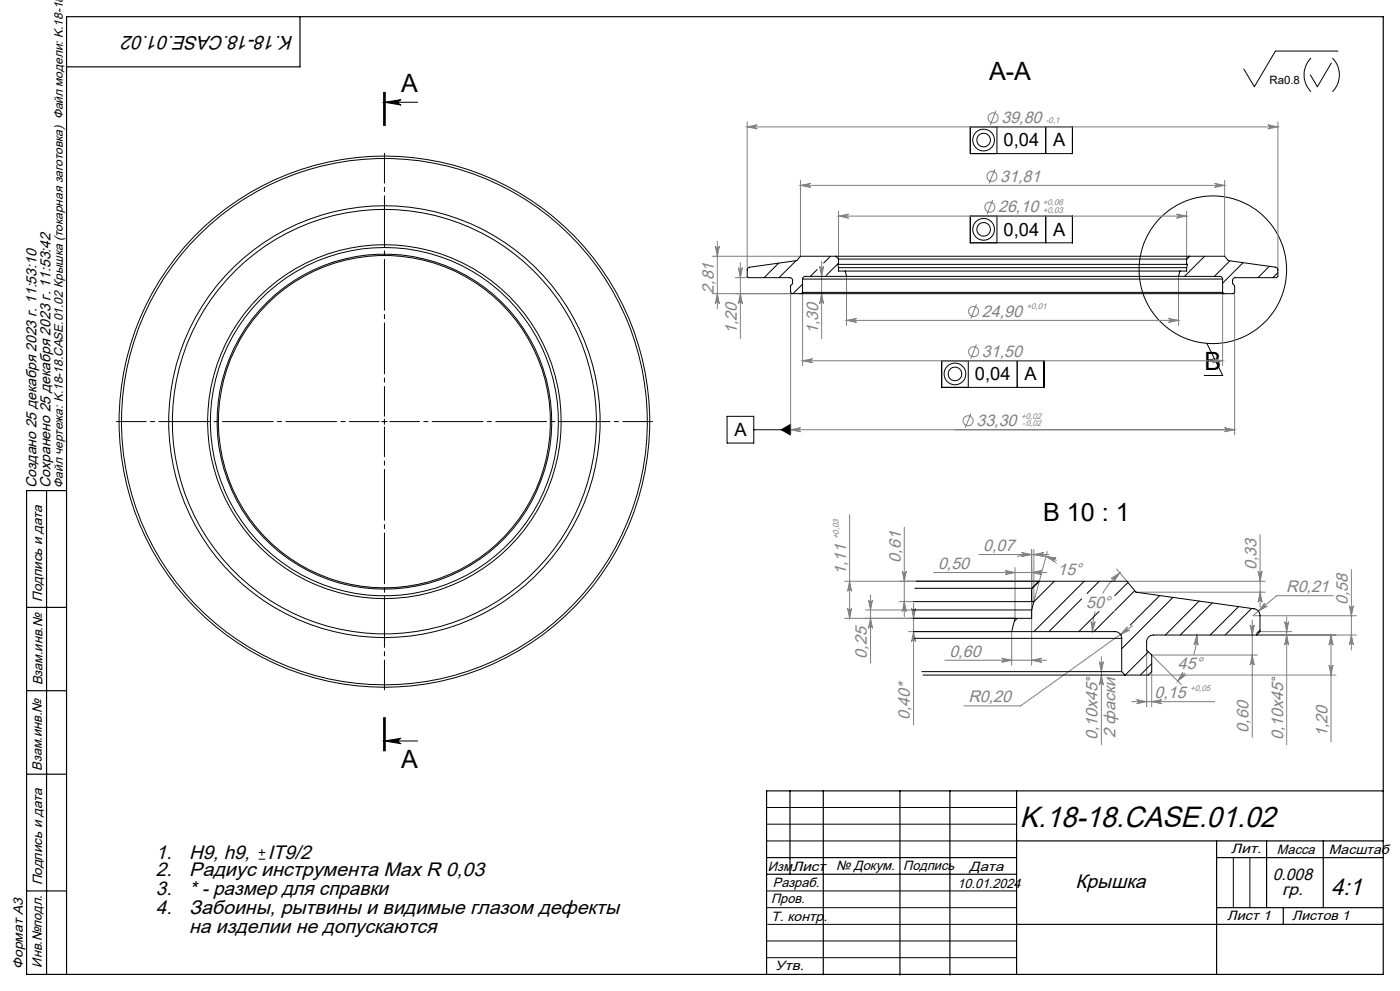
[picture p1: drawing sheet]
<svg xmlns="http://www.w3.org/2000/svg" width="420mm" height="297mm" viewBox="0 0 420 297" stroke-linecap="round" stroke-linejoin="round" font-family="sans-serif">
<g fill="none" stroke="#808080" stroke-width=".3">
<path d="M224.2 38l3-.6a.6 .6 0 0 0-.6 .6 .6 .6 0 0 0 .6 .6zM224.2 36.5v44.4M224.2 38h159.2M298.8 33.2l-1.7 4.3M380.4 37.4l3 .6-3 .6a.6 .6 0 0 0 .5-.6 .6 .6 0 0 0-.5-.6zM383.4 36.5v44.4M240.1 55.6l3.1-.6a.6 .6 0 0 0-.6 .6 .6 .6 0 0 0 .6 .6zM240.1 54v22.8h-26.4M240.1 55.6h127.3M297.8 59.9l-1.7 4.3M298.4 50.7l-1.7 4.3M364.4 55l3 .6-3 .6a.6 .6 0 0 0 .6-.6 .6 .6 0 0 0-.6-.6z"/>
<path d="M367.4 54v22.8M214.6 73.8a.6 .6 0 0 0 .6 .6 .6 .6 0 0 0 .6-.6l-.6 3zM215.2 72.3v20.2M222.1 78.7v22.8M245.9 79.8a.6 .6 0 0 0 .6 .6 .6 .6 0 0 0 .6-.6l-.6 3zM246.5 78.3v23.2M251.6 64.8l3-.6a.6 .6 0 0 0-.6 .6 .6 .6 0 0 0 .6 .6zM251.6 63.3v14.3M251.6 64.8h104.4M353 64.2l3 .6-3 .6a.6 .6 0 0 0 .5-.6 .6 .6 0 0 0-.5-.6zM356 63.3v14.3M213.7 88h23.9"/>
<path d="M215.2 88l.6 3a.6 .6 0 0 0-.6-.5 .6 .6 0 0 0-.6 .5zM220.6 83.2h4M221.5 80.2a.6 .6 0 0 0 .6 .6 .6 .6 0 0 0 .6-.6l-.6 3zM222.1 88l.6 3a.6 .6 0 0 0-.6-.5 .6 .6 0 0 0-.6 .5zM237.2 87.6v42.7M240.8 87.6v22M246.5 88l.6 3a.6 .6 0 0 0-.6-.5 .6 .6 0 0 0-.6 .5zM254 96l3-.6a.6 .6 0 0 0-.6 .6 .6 .6 0 0 0 .6 .6zM254 82.8v14.7M254 96h99.6M292.9 91.2l-1.7 4.3M350.6 95.4l3 .6-3 .6a.6 .6 0 0 0 .5-.6 .6 .6 0 0 0-.5-.6z"/>
<path d="M353.6 82.8v14.7M366.8 87.6v22M370.4 87.6v42.7M240.8 108.1l3-.6a.6 .6 0 0 0-.6 .6 .6 .6 0 0 0 .6 .6zM240.8 108.1h126M292.9 103.3l-1.7 4.3M363.8 107.5l3 .6-3 .6a.6 .6 0 0 0 .6-.6 .6 .6 0 0 0-.6-.6zM237.2 128.8l3-.6a.6 .6 0 0 0-.6 .6 .6 .6 0 0 0 .6 .6zM237.2 128.8h133.2M291.3 124l-1.7 4.2M367.4 128.2l3 .6-3 .6a.6 .6 0 0 0 .6-.6 .6 .6 0 0 0-.6-.6zM254.9 154.3v31"/>
<path d="M271.3 158v26.8M254.9 174.2l.6 3a.6 .6 0 0 0-.6-.6 .6 .6 0 0 0-.6 .6zM260.6 179.8a.6 .6 0 0 0 .6 .6 .6 .6 0 0 0 .6-.6l-.6 3zM261.2 178.3v20.4M270.7 171.2a.6 .6 0 0 0 .6 .6 .6 .6 0 0 0 .6-.6l-.6 3zM280 171.6h34M293.6 166.2h21.1M301.5 171l3 .6-3 .6a.6 .6 0 0 0 .6-.6 .6 .6 0 0 0-.6-.6zM304.5 170.1v15.2h-51.1M305.1 166.8a16.5 16.5 0 0 1 11.9 1.2M306.5 165.6l3 .6-3 .6a.6 .6 0 0 0 .6-.6 .6 .6 0 0 0-.6-.6zM309.5 171.6l3-.6a.6 .6 0 0 0-.6 .6 .6 .6 0 0 0 .6 .6z"/>
<path d="M309.5 164.7v34.7M310.2 166.2l3-.6a.6 .6 0 0 0-.6 .6 .6 .6 0 0 0 .6 .6zM310.2 164.7v15.6l4-15M311.6 174.2h-58.2M313.8 166.8l3 .4a.6 .6 0 0 0-.7 .4 .6 .6 0 0 0 .3 .8zM333.4 173.4l2.6-1.7-1.8 2.5a.59 .59 0 0 0 0-.8 .59 .59 0 0 0-.8 0zM335 170.6l3.1 3.6h41.5M336 171.7l-3.2 3.1-2 3.1M340.8 177.5h38.8M377.4 171.2a.6 .6 0 0 0 .6 .6 .6 .6 0 0 0 .6-.6l-.6 3zM378 160.2v21.8M378 177.5l.6 3a.6 .6 0 0 0-.6-.6 .6 .6 0 0 0-.6 .6z"/>
<path d="M400 178.5h-17l-7.1 6h31M405.4 170.7v24.1M254.3 182.3a.6 .6 0 0 0 .6 .6 .6 .6 0 0 0 .6-.6l-.6 3zM259.6 182.8h14.3M261.2 185.3l.6 3a.6 .6 0 0 0-.6-.6 .6 .6 0 0 0-.6 .6zM269.8 180.3h4.2M271.3 180.3l.6 3a.6 .6 0 0 0-.6-.6 .6 .6 0 0 0-.6 .6zM272.6 189.3h30.9v10.1M273.5 182.3a.6 .6 0 0 0 .6 .6 .6 .6 0 0 0 .6-.6l-.6 3zM274.1 189.3l.6 3a.6 .6 0 0 0-.6-.6 .6 .6 0 0 0-.6 .6zM274.1 180.8v36.5M283.5 197.9h30.5"/>
<path d="M300.5 197.3l3 .6-3 .6a.6 .6 0 0 0 .6-.6 .6 .6 0 0 0-.6-.6zM309.5 197.9l3-.6a.6 .6 0 0 0-.6 .6 .6 .6 0 0 0 .6 .6zM327.3 186.3a.6 .6 0 0 0 .6 .6 .6 .6 0 0 0 .6-.6l-.8 3zM328.5 183.3l-.5 2.6-.3 3.4M329.8 198.3a.6 .6 0 0 0 .6 .6 .6 .6 0 0 0 .6-.6l-.6 3zM330.4 196.8v26.4M338.2 187.9a.59 .59 0 0 0-.1 .8 .59 .59 0 0 0 .8 .2l-2.8 1.2zM339.8 187.5l-33.6 24.1h-17M344 194.8v17M359.1 190.3l.3 3.1a.6 .6 0 0 0-.5-.7 .6 .6 0 0 0-.7 .5zM359.1 190.3l-.5 4-.5 2M375.1 187.3a.6 .6 0 0 0 .6 .6 .6 .6 0 0 0 .6-.6l-.6 3z"/>
<path d="M375.7 196.3l.6 3a.6 .6 0 0 0-.6-.6 .6 .6 0 0 0-.6 .6zM375.7 185.8v35.1M377 190.3h29.9M377.2 196.3h-31.7l8.9 8.9M378 189.3h9.5M379.4 180.8a.6 .6 0 0 0 0 .8 .6 .6 0 0 0 .8 .1l-2.7 1.5zM385.4 186.3a.6 .6 0 0 0 .6 .6 .6 .6 0 0 0 .6-.6l-.6 3zM386 190.3l.6 3a.6 .6 0 0 0-.6-.6 .6 .6 0 0 0-.6 .6zM386 184.8v38.4M398.7 199.3a.6 .6 0 0 0 .6 .6 .6 .6 0 0 0 .6-.6l-.6 3zM399.3 190.3l.6 3a.6 .6 0 0 0-.6-.6 .6 .6 0 0 0-.6 .6zM399.3 190.3v32"/>
<path d="M404.8 181.5a.6 .6 0 0 0 .6 .6 .6 .6 0 0 0 .6-.6l-.6 3zM405.4 190.3l.6 3a.6 .6 0 0 0-.6-.6 .6 .6 0 0 0-.6 .6zM330.4 202.3l.6 3a.6 .6 0 0 0-.6-.6 .6 .6 0 0 0-.6 .6zM339.5 210.3h24.9M341 209.7l3 .6-3 .6a.6 .6 0 0 0 .6-.6 .6 .6 0 0 0-.6-.6zM344.5 202.3h56.3M345.5 210.3l3-.6a.6 .6 0 0 0-.6 .6 .6 .6 0 0 0 .6 .6zM345.5 201.3v10.5M354.8 201.5a.6 .6 0 0 0 .1 .8 .6 .6 0 0 0 .8-.1l-2.4 1.9zM355.4 201.6l-2.1 2.5"/>
<circle cx="297.9" cy="35.3" r="1.51"/>
<circle cx="297.6" cy="52.9" r="1.5"/>
<circle cx="296.9" cy="62.1" r="1.51"/>
<circle cx="292.1" cy="93.3" r="1.51"/>
<circle cx="292.1" cy="105.4" r="1.51"/>
<circle cx="290.4" cy="126.1" r="1.5"/>
<circle cx="326.4" cy="203.4" r=".43"/>
<circle cx="382" cy="203.4" r=".43"/>
</g>
<g fill="none" stroke="#000" stroke-width=".3">
<path d="M393.3 17.4a7.1 7.1 0 0 0 0 10.1M399.4 18.9l-4.2 7.1-2.1-3.6M399.7 17.4a7.1 7.1 0 0 1 0 10.1M401.4 15.3h-18.8l-6.3 10.7-3.2-5.3M115.1 27.6v10M115.3 30.7l5-.8a.79 .79 0 0 0-.8 .8 .79 .79 0 0 0 .8 .8zM115.3 30.7h10M115.3 27.6v10M115.6 27.6v10M291.1 38h30.6v8h-30.6zM299.1 38v8M313.7 38v8"/>
<path d="M291.1 64.8h30.6v8h-30.6zM299.1 64.8v8M313.7 64.8v8M282.5 108.1h30.7v8h-30.7zM290.5 108.1v8M305.2 108.1v8M362.1 102.9l4.7 9.6h-5.5M114.5 126.4h1.6M115.3 125.6v1.6M218.1 124.8h8v8h-8zM226.1 128.8h11.1M234.4 128.8l2.8-1.6v3.2z"/>
<path d="M115.1 215.1v10M115.3 215.1v10M115.6 215.1v10zM115.3 222.1l5-.8a.81 .81 0 0 0-.8 .8 .81 .81 0 0 0 .8 .8zM115.3 222.1h10M77.6 257.5h2M77.6 255.5h2M78.6 254.5v2M230 242h75M230 247h75M230 252h75M370 257v15"/>
<path d="M375 257v15M230 267h75M230 272h75M230.3 277h74.7M230 287h75M230 282h75"/>
<circle cx="295.1" cy="42" r="2.03"/>
<circle cx="295.1" cy="42" r="3.3"/>
<circle cx="295.1" cy="68.7" r="3.3"/>
<circle cx="295.1" cy="68.7" r="2.02"/>
<circle cx="363.8" cy="80.8" r="22.1"/>
<circle cx="286.5" cy="112.1" r="3.2"/>
<circle cx="286.5" cy="112.1" r="2.04"/>
</g>
<path d="M113.7 126.4h-78.8M115.3 124.8v-78.8M115.3 128v78.8M116.9 126.4h78.8" fill="none" stroke="#000" stroke-width=".3" stroke-dasharray="15.2 1.3 1.3 1.3" stroke-dashoffset="6.3"/>
<g fill="none" stroke="#000" stroke-width=".35">
<path d="M90 5v15h-70M14 147v145M20 147h-12v145h407v-287h-395v287M8 182h12M8 207h12M8 232h12M237 237v25M247 237v55.1M270 237v55.2M285 237v55.2M305 237v55M415 237h-185v55"/>
<path d="M230 257h75M305 252h110M365 257h50M365 252v40M380 252v20M397 252v20M8 267h12M230 262h75M305 277h110M365 272h50M385 272v5"/>
</g>
<g fill="#000">
<path d="M234.4 128.8l2.8-1.6v3.2z"/>
<path d="M115.3 30.7l5-.8a.79 .79 0 0 0-.8 .8 .79 .79 0 0 0 .8 .8zM115.3 222.1l5-.8a.81 .81 0 0 0-.8 .8 .81 .81 0 0 0 .8 .8z"/>
</g>
<g fill="#808080">
<path d="M345.5 210.3l3-.6a.6 .6 0 0 0-.6 .6 .6 .6 0 0 0 .6 .6zM341 209.7l3 .6-3 .6a.6 .6 0 0 0 .6-.6 .6 .6 0 0 0-.6-.6z"/>
<path d="M224.2 38l3-.6a.6 .6 0 0 0-.6 .6 .6 .6 0 0 0 .6 .6zM380.4 37.4l3 .6-3 .6a.6 .6 0 0 0 .5-.6 .6 .6 0 0 0-.5-.6zM251.6 64.8l3-.6a.6 .6 0 0 0-.6 .6 .6 .6 0 0 0 .6 .6zM353 64.2l3 .6-3 .6a.6 .6 0 0 0 .5-.6 .6 .6 0 0 0-.5-.6zM240.8 108.1l3-.6a.6 .6 0 0 0-.6 .6 .6 .6 0 0 0 .6 .6zM363.8 107.5l3 .6-3 .6a.6 .6 0 0 0 .6-.6 .6 .6 0 0 0-.6-.6zM306.5 165.6l3 .6-3 .6a.6 .6 0 0 0 .6-.6 .6 .6 0 0 0-.6-.6zM310.2 166.2l3-.6a.6 .6 0 0 0-.6 .6 .6 .6 0 0 0 .6 .6zM313.8 166.8l3 .4a.6 .6 0 0 0-.7 .4 .6 .6 0 0 0 .3 .8zM333.4 173.4l2.6-1.7-1.8 2.5a.59 .59 0 0 0 0-.8 .59 .59 0 0 0-.8 0zM327.3 186.3a.6 .6 0 0 0 .6 .6 .6 .6 0 0 0 .6-.6l-.8 3zM338.2 187.9l-2.1 2.2 2.8-1.2a.59 .59 0 0 1-.8-.2 .59 .59 0 0 1 .1-.8zM354.8 201.5a.6 .6 0 0 0 .1 .8 .6 .6 0 0 0 .8-.1l-2.4 1.9zM359.1 190.3l.3 3.1a.6 .6 0 0 0-.5-.7 .6 .6 0 0 0-.7 .5zM379.4 180.8l-1.9 2.4 2.7-1.5a.6 .6 0 0 1-.9-.1 .6 .6 0 0 1 .1-.8z"/>
<path d="M300.5 197.3l3 .6-3 .6a.6 .6 0 0 0 .6-.6 .6 .6 0 0 0-.6-.6zM309.5 197.9l3-.6a.6 .6 0 0 0-.6 .6 .6 .6 0 0 0 .6 .6z"/>
<path d="M309.5 171.6l3-.6a.6 .6 0 0 0-.6 .6 .6 .6 0 0 0 .6 .6zM301.5 171l3 .6-3 .6a.6 .6 0 0 0 .6-.6 .6 .6 0 0 0-.6-.6z"/>
<path d="M254.3 182.3a.6 .6 0 0 0 .6 .6 .6 .6 0 0 0 .6-.6l-.6 3zM254.9 174.2l.6 3a.6 .6 0 0 0-.6-.6 .6 .6 0 0 0-.6 .6z"/>
<path d="M274.1 189.3l.6 3a.6 .6 0 0 0-.6-.6 .6 .6 0 0 0-.6 .6zM273.5 182.3a.6 .6 0 0 0 .6 .6 .6 .6 0 0 0 .6-.6l-.6 3z"/>
<path d="M246.5 88l.6 3a.6 .6 0 0 0-.6-.5 .6 .6 0 0 0-.6 .5zM245.9 79.8a.6 .6 0 0 0 .6 .6 .6 .6 0 0 0 .6-.6l-.6 3zM271.3 180.3l.6 3a.6 .6 0 0 0-.6-.6 .6 .6 0 0 0-.6 .6zM270.7 171.2a.6 .6 0 0 0 .6 .6 .6 .6 0 0 0 .6-.6l-.6 3zM261.2 185.3l.6 3a.6 .6 0 0 0-.6-.6 .6 .6 0 0 0-.6 .6zM260.6 179.8a.6 .6 0 0 0 .6 .6 .6 .6 0 0 0 .6-.6l-.6 3zM386 190.3l.6 3a.6 .6 0 0 0-.6-.6 .6 .6 0 0 0-.6 .6zM385.4 186.3a.6 .6 0 0 0 .6 .6 .6 .6 0 0 0 .6-.6l-.6 3z"/>
<path d="M375.7 196.3l.6 3a.6 .6 0 0 0-.6-.6 .6 .6 0 0 0-.6 .6zM375.1 187.3a.6 .6 0 0 0 .6 .6 .6 .6 0 0 0 .6-.6l-.6 3zM405.4 190.3l.6 3a.6 .6 0 0 0-.6-.6 .6 .6 0 0 0-.6 .6zM404.8 181.5a.6 .6 0 0 0 .6 .6 .6 .6 0 0 0 .6-.6l-.6 3zM398.7 199.3a.6 .6 0 0 0 .6 .6 .6 .6 0 0 0 .6-.6l-.6 3zM399.3 190.3l.6 3a.6 .6 0 0 0-.6-.6 .6 .6 0 0 0-.6 .6z"/>
<path d="M377.4 171.2a.6 .6 0 0 0 .6 .6 .6 .6 0 0 0 .6-.6l-.6 3zM378 177.5l.6 3a.6 .6 0 0 0-.6-.6 .6 .6 0 0 0-.6 .6z"/>
<path d="M221.5 80.2a.6 .6 0 0 0 .6 .6 .6 .6 0 0 0 .6-.6l-.6 3zM222.1 88l.6 3a.6 .6 0 0 0-.6-.5 .6 .6 0 0 0-.6 .5zM329.8 198.3a.6 .6 0 0 0 .6 .6 .6 .6 0 0 0 .6-.6l-.6 3zM330.4 202.3l.6 3a.6 .6 0 0 0-.6-.6 .6 .6 0 0 0-.6 .6z"/>
<path d="M214.6 73.8a.6 .6 0 0 0 .6 .6 .6 .6 0 0 0 .6-.6l-.6 3zM215.2 88l.6 3a.6 .6 0 0 0-.6-.5 .6 .6 0 0 0-.6 .5z"/>
<path d="M240.1 55.6l3.1-.6a.6 .6 0 0 0-.6 .6 .6 .6 0 0 0 .6 .6zM364.4 55l3 .6-3 .6a.6 .6 0 0 0 .6-.6 .6 .6 0 0 0-.6-.6zM254 96l3-.6a.6 .6 0 0 0-.6 .6 .6 .6 0 0 0 .6 .6zM350.6 95.4l3 .6-3 .6a.6 .6 0 0 0 .5-.6 .6 .6 0 0 0-.5-.6zM237.2 128.8l3-.6a.6 .6 0 0 0-.6 .6 .6 .6 0 0 0 .6 .6zM367.4 128.2l3 .6-3 .6a.6 .6 0 0 0 .6-.6 .6 .6 0 0 0-.6-.6z"/>
</g>
<g fill="none" stroke="#000" stroke-width=".3">
<path d="M233.6 78.9l-4.4 4.3M238.8 78.1l-5.1 5.1M249.1 76.8l-2 2M250.7 76.8h-10.6l-1.1 1.3-14.1 2-.5 .3-.2 .5v1.9l.4 .4h12.4l.7 .5a1.8 1.8 0 0 1-.5 1.9v2l.4 .4h2.8M250.7 76.8h106.1M250.7 76.8l.9 .8M251.6 78.8l-3.8 3.8M251.6 77.6h104.4M251.6 79.2h104.4M251.6 77.6v1.6M251.6 79.2h-.3l.3 1M356 79.2h.2l-.2 1"/>
<path d="M356 77.6v1.6M356.8 76.8h10.6l1.1 1.3 14.2 2 .7 .7v2l-.4 .4h-12.4a.78 .78 0 0 0-.8 .8v1l.6 .6v2l-.4 .4h-2.8M356.8 76.8l-.8 .8M356.9 76.8l-.9 .9M361.4 76.8l-6 6M369 78.2l-4.7 4.6M372.9 78.7l-6.1 6.2M380.8 79.8l-3.4 3.4M240.4 88h126.8M240.8 85.2l-2.9 2.8M240.8 87.6h126M240.8 83.6h126"/>
<path d="M240.8 83.6v4M240.8 87.6l-.4 .4M245.1 80.8l-2 2M251.6 80.2h104.4M251.6 80.2v1h2M253.6 81.2h100.4M253.6 81.2l.4 1.6M254 82.8h-12.6l-.5 .4-.1 .4M254 82.8h99.6M353.6 82.8h12.5l.5 .4 .2 .4M354 81.2l-.4 1.6M356 80.2v1h-2"/>
<path d="M366.8 87.6l.4 .4M366.8 83.6v4M383.4 81.7l-1.5 1.5M274.5 176.3h35M274.8 174.2h36.8M309.5 176.3v4M311.6 174.2h26.5l2.7 3.3 35.4 5a2.14 2.14 0 0 1 1.8 2v4.8l-1 1h-31a1.99 1.99 0 0 0-2 2v2.5l1.5 1.5v5l-1 1h-7M311.6 174.2l-2.1 2.1M311.8 174.2l-2.3 2.3M316.3 174.2l-6.1 6.1M324.5 179.5l-9.8 9.8M325.3 174.2l-15.1 15.1"/>
<path d="M329.8 174.2l-3.7 3.7M338.4 174.6l-4 3.9M340.4 177l-6 6M347.9 178.5l-8.8 8.9M351.9 179l-15.4 15.4M273.9 185.3h30.6M273.9 182.8h35.6M274 180.3h35.5M274.1 189.3h29.4M274.3 191.3h62.2M303.5 189.3h31a2.05 2.05 0 0 1 2 2M304.5 185.3l-1 4"/>
<path d="M305.2 185.3l-.9 .9M309.5 182.8v2.5h-5M309.5 180.3h.7M310.2 180.3l-.7 2.5M329.7 183.3l-6.1 6M334.2 183.3l-6 6M336.2 190.2h.1M336.5 191.3v10M344.6 195.3l-7 7M345.5 198.9l-3.4 3.4M359.8 180.1l-10.2 10.2M363.7 180.7l-9.6 9.6"/>
<path d="M371.6 181.8l-8.6 8.5M375.5 182.3l-7.9 8M378 188.8l-1 1M276.5 201.3h60M276.9 202.3h60.6M336.5 201.3l1 1"/>
<circle cx="115.3" cy="126.4" r="64.7"/>
<circle cx="115.3" cy="126.4" r="49.8"/>
<circle cx="115.3" cy="126.4" r="52.2"/>
<circle cx="115.3" cy="126.4" r="53"/>
<circle cx="115.3" cy="126.4" r="50.2"/>
<circle cx="115.3" cy="126.4" r="63.6"/>
<circle cx="115.3" cy="126.4" r="78.9"/>
<circle cx="115.3" cy="126.4" r="79.6"/>
</g>
<text font-size="8.8" x="305.9" y="247.7">K.18-18.CASE.01.02</text>
<g font-size="7.6">
<text x="120.3" y="27.6">A</text>
<text x="296.7" y="24.1">A-A</text>
<text x="361.3" y="110.9">B</text>
<text x="312.9" y="156.2">B 10 : 1</text>
<text x="120.3" y="230.3">A</text>
</g>
<text font-size="7.1" x="399.3" y="268.2">4:1</text>
<g font-size="5.8">
<text x="88" y="10.7" transform="rotate(-180 88 10.7)">K.18-18.CASE.01.02</text>
<text x="46.8" y="257.3">1.</text>
<text x="56.8" y="257.3">H9, h9,</text>
<text x="80.3" y="257.3">IT9/2</text>
<text x="46.8" y="262.6">2.</text>
<text x="56.8" y="262.6">Радиус инструмента Max R 0,03</text>
<text x="46.8" y="268.3">3.</text>
<text x="56.8" y="268.3">* - размер для справки</text>
<text x="322.6" y="266.1">Крышка</text>
<text x="46.8" y="273.9">4.</text>
<text x="56.8" y="273.9">Забоины, рытвины и видимые глазом дефекты</text>
<text x="56.8" y="279.6">на изделии не допускаются</text>
</g>
<g font-size="5.5">
<text x="301.1" y="43.8">0,04</text>
<text x="315.9" y="43.8">А</text>
<text x="301.1" y="70.6">0,04</text>
<text x="315.9" y="70.6">А</text>
<text x="292.5" y="113.9">0,04</text>
<text x="307.3" y="113.9">А</text>
<text x="220.3" y="130.6">A</text>
</g>
<g font-size="5" fill="#808080">
<text x="300.4" y="36.9">39,80</text>
<text x="300.1" y="54.4">31,81</text>
<text x="299.5" y="63.7">26,10</text>
<text x="214.1" y="88.1" transform="rotate(-90 214.1 88.1)">2,81</text>
<text x="294.6" y="94.9">24,90</text>
<text x="221" y="100.2" transform="rotate(-90 221 100.2)">1,20</text>
<text x="245.4" y="100.2" transform="rotate(-90 245.4 100.2)">1,30</text>
<text x="294.6" y="107">31,50</text>
<text x="292.9" y="127.7">33,30</text>
<text x="295" y="165.1">0,07</text>
<text x="253.8" y="172.4" transform="rotate(-90 253.8 172.4)">1,11</text>
<text x="270.2" y="168.6" transform="rotate(-90 270.2 168.6)">0,61</text>
<text x="281.4" y="170.5">0,50</text>
<text x="317.2" y="172.3">15°</text>
<text x="377" y="170.9" transform="rotate(-90 377 170.9)">0,33</text>
<text x="385.8" y="177.4">R0,21</text>
<text x="325.8" y="182.2">50°</text>
<text x="404.4" y="181.4" transform="rotate(-90 404.4 181.4)">0,58</text>
<text x="260.1" y="197.4" transform="rotate(-90 260.1 197.4)">0,25</text>
<text x="284.8" y="196.8">0,60</text>
<text x="353.4" y="200.6">45°</text>
<text x="346.3" y="209.2">0,15</text>
<text x="273" y="215.9" transform="rotate(-90 273 215.9)">0,40*</text>
<text x="290.5" y="210.5">R0,20</text>
<text x="329.3" y="221.8" transform="rotate(-90 329.3 221.8)">0,10х45</text>
<text x="334.7" y="221.2" transform="rotate(-90 334.7 221.2)">2 фаски</text>
<text x="374.6" y="219.6" transform="rotate(-90 374.6 219.6)">0,60</text>
<text x="384.9" y="221.8" transform="rotate(-90 384.9 221.8)">0,10х45</text>
<text x="398.2" y="221" transform="rotate(-90 398.2 221)">1,20</text>
</g>
<g font-size="5">
<text x="381.8" y="263.6">0.008</text>
<text x="384.6" y="268.1">гр.</text>
</g>
<g font-size="4.4">
<text x="10.9" y="146.2" transform="rotate(-90 10.9 146.2)">Создано 25 декабря 2023 г. 11:53:10</text>
<text x="15.2" y="146.2" transform="rotate(-90 15.2 146.2)">Сохранено 25 декабря 2023 г. 11:53:42</text>
</g>
<g font-size="4">
<text x="12.6" y="180.5" transform="rotate(-90 12.6 180.5)">Подпись и дата</text>
<text x="12.7" y="205.4" transform="rotate(-90 12.7 205.4)">Взам.инв.№</text>
<text x="12.6" y="231" transform="rotate(-90 12.6 231)">Взам.инв.№</text>
<text x="369.4" y="255.6">Лит.</text>
<text x="383.1" y="255.9">Масса</text>
<text x="398.7" y="255.9">Масштаб</text>
<text x="230.4" y="261">Изм.Лист</text>
<text x="250.8" y="260.9">№ Докум.</text>
<text x="271" y="260.8">Подпись</text>
<text x="290.9" y="261.1">Дата</text>
<text x="12.6" y="265.3" transform="rotate(-90 12.6 265.3)">Подпись и дата</text>
<text x="231.8" y="265.9">Разраб.</text>
<text x="287.3" y="266">10.01.2024</text>
<text x="231.3" y="276">Т. контр.</text>
<text x="231.3" y="270.5">Пров.</text>
<text x="368.2" y="275.8">Лист 1</text>
<text x="387.7" y="275.8">Листов 1</text>
<text x="6.8" y="290.3" transform="rotate(-90 6.8 290.3)">Формат А3</text>
<text x="12.6" y="290" transform="rotate(-90 12.6 290)">Инв.№подл.</text>
<text x="232.5" y="290.8">Утв.</text>
</g>
<text font-size="3.7" x="18.9" y="146.2" transform="rotate(-90 18.9 146.2)">Файл чертежа: K.18-18.CASE.01.02 Крышка (токарная заготовка) Файл модели: K.18-18</text>
<text font-size="3.4" x="380.8" y="25.2">Ra0.8</text>
<g font-size="2.5" fill="#808080">
<text x="313.8" y="37">-0,1</text>
<text x="312.8" y="61.4">+0,06</text>
<text x="312.8" y="63.7">+0,03</text>
<text x="308" y="92.7">+0,01</text>
<text x="306.3" y="125.5">+0,02</text>
<text x="306.6" y="127.7">-0,02</text>
<text x="251.6" y="161.7" transform="rotate(-90 251.6 161.7)">+0,03</text>
<text x="357" y="207">+0,05</text>
</g>
</svg>
